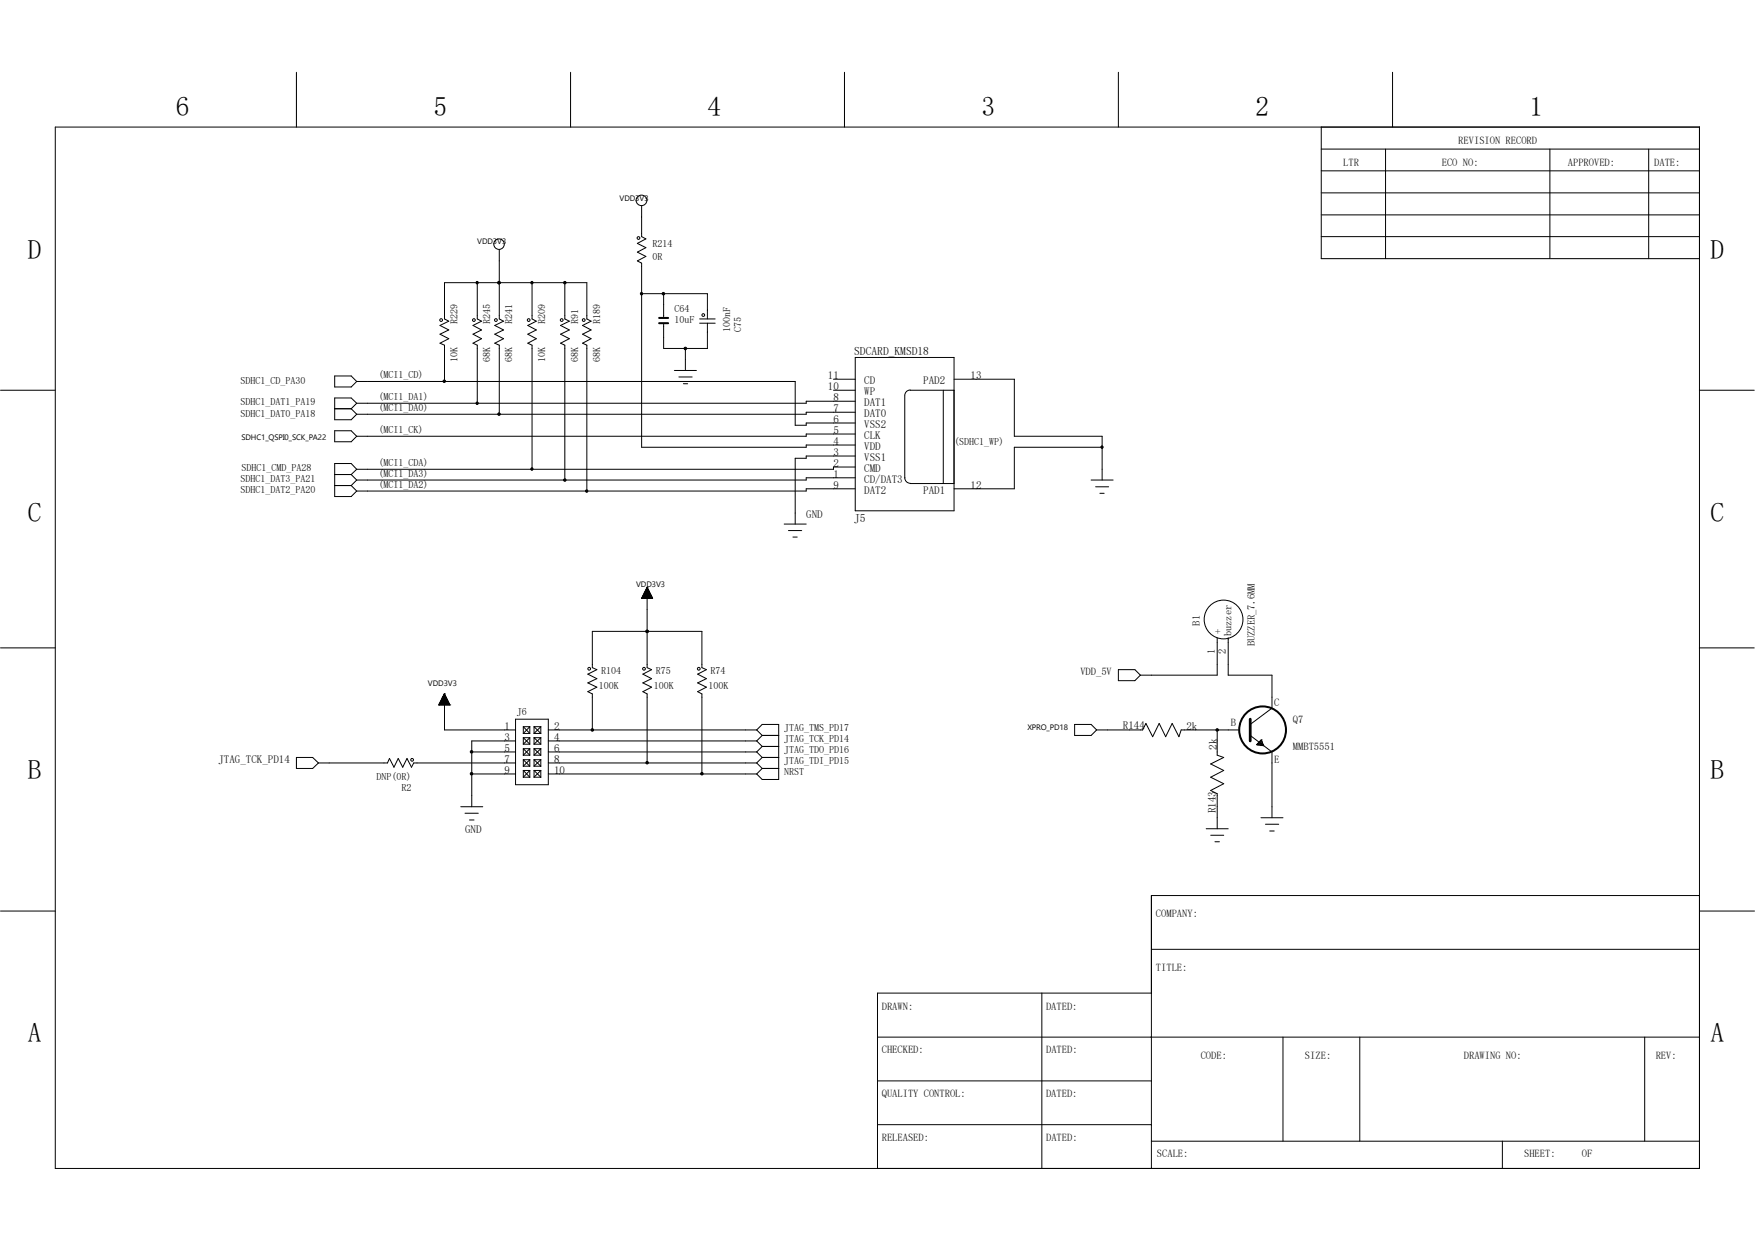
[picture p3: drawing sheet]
<svg xmlns="http://www.w3.org/2000/svg" width="297mm" height="210mm" viewBox="0 0 297 210" stroke-linecap="round" stroke-linejoin="round" font-family="sans-serif">
<g fill="none" stroke="#000" stroke-width=".17">
<path d="M50.2 12.2v9.3M96.6 12.2v9.3M142.9 12.2v9.3M189.3 12.2v9.3M235.7 12.2v9.3M9.4 21.5h278.2v176.2h-278.2zM108.6 34.9v5.1l.7 .4-1.4 .8 1.4 .7-1.4 .8 1.4 .7-1.4 .8 .7 .3v31.2h27.8v-.4h8.3M223.6 25.2h64M223.6 28.9h64M223.6 36.4h64M223.6 21.5v22.3h64M223.6 32.6h64"/>
<path d="M234.5 25.2v18.6M262.3 25.2v18.6M279 25.2v18.6M80.8 47.8v6.2l.7 .4-1.4 .7 1.4 .7-1.4 .8 1.4 .7-1.4 .8 .7 .3v9.8M84.5 47.8h.1M84.5 42.3v11.7l.7 .4-1.5 .7 1.5 .7-1.5 .8 1.5 .7-1.5 .8 .8 .3v11.7M90 47.8v6.2l.8 .4-1.5 .7 1.5 .7-1.5 .8 1.5 .7-1.5 .8 .7 .3v21M95.6 47.8v6.2l.8 .4-1.5 .7 1.5 .7-1.5 .8 1.5 .7-1.5 .8 .7 .3v22.8M108.6 49.7h11.1v4.3M112.3 54.7v4.3h7.4v-4.3M112.3 49.7v4.1M116 59v3.7"/>
<path d="M118.4 54.7h2.6M118.4 54h2.6M223.6 40h64M.1 66h9.3M56.6 63.6h2.8l1 1-1 .9h-2.8zM56.6 72.9h2.8l1 .9-1 1h-2.8zM56.6 69.2h2.8M59.4 69.2l1 .9M60.4 64.6h74.2v7.4h1.8v-.4h8.3M60.4 68.2l-1-.8h-2.8v3.6h2.8l1-.9M60.4 79.4l-1-1h-2.8v5.6h2.8l1-.9M60.4 68.2l-1 1"/>
<path d="M60.4 79.4l-1 .9M75.2 64.6v-6.2l-.7-.3 1.4-.8-1.4-.7 1.4-.8-1.4-.7 1.4-.7-.7-.4v-6.2h24.1v6.2l.7 .4-1.4 .7 1.4 .7-1.4 .8 1.4 .7-1.4 .8 .7 .3v24.7M114.1 62.7h3.8M114.9 63.8h2.2M115.7 64.9h.7M141.1 66h3.6M141.1 64.2h3.6M144.7 60.5h16.8v25.9h-16.8zM144.7 79h-3.6v.4h-80.7M144.7 77.2h-8.3v.4h-1.8v11.1M144.7 73.4h-8.3v.4h-76M144.7 69.8h-8.3v.3h-76"/>
<path d="M144.7 67.9h-8.3v.3h-76M153.1 67v13.9M159.6 66v15.8M161.5 66h-7.4a.82 .82 0 0 0-1 .9M161.5 64.2h10.2v9.6h14.8v7.4M186.5 75.7h-14.8v7h-10.2M287.6 66h9.3M56.6 82.2h2.8M56.6 80.3h2.8M59.4 82.2l1 .9M59.4 80.3l1 .9M60.4 81.2l-1 1"/>
<path d="M109.2 99.9v1.4M109.3 99.9h.5M109.3 99.9h.5v1.4M109.4 99.7h.3v1.6M109.4 99.6h.2v1.7M109.4 99.5v1.8M109.5 99.5h.1M109.5 99.4h.1M109.5 99.4v13.6l.8 .3-1.5 .8 1.5 .8-1.5 .7 1.5 .7-1.5 .8 .7 .3v11.7M109.5 99.4l.9 1.9h-1.8zM109.6 99.7h-.2v1.6M109.7 99.8h-.4v1.5"/>
<path d="M132.7 88.7h3.7M133.4 89.8h2.3M134.2 90.9h.7M144.7 82.7h-8.3v.4h-76M144.7 80.9h-8.3v.3h-76M153.2 80.9a.82 .82 0 0 0 .9 .9M154.1 81.8h7.4M184.7 81.2h3.7M185.4 82.4h2.2M186.1 83.5h.8M.1 109.6h9.3M74.3 119.3h.1"/>
<path d="M74.3 119.3h1.8M74.3 119.2h1.8M74.3 119.2h1.7M74.3 119.1v.2M74.4 119.1h1.6M74.4 119h1.6M74.4 119v.3M74.5 119h1.4M74.5 118.9h1.4M74.6 118.7h1.2v.6M74.6 118.6h1.2M74.6 118.5v.8"/>
<path d="M74.7 118.5h1M74.7 118.4h1v.9M74.7 118.3v1M74.8 118.3h.8M74.8 118.2v1.1M74.8 118.2h.8M74.8 118.2h.7M74.8 118v1.3M74.9 118.1h.6M74.9 118h.6M74.9 117.9v1.4M75 117.9h.4"/>
<path d="M75 117.8h.4M75 117.7v1.6M75.1 117.8h.3M75.1 117.7h.2M75.1 117.6v1.7M75.1 117.6h.2M75.1 117.5h.1M75.1 117.4v1.9M75.2 117.4h.1M75.2 117.4v6.1h12M75.2 117.4l-.9 1.9M75.2 117.4l.9 1.9"/>
<path d="M75.3 117.6v1.7M75.4 117.8v1.5M75.5 117.9v1.4M75.5 118.1v1.2M75.6 118.2v1.1M75.8 118.7h-1.2v.6M75.8 118.5v.8M75.9 118.8h-1.4v.5M75.9 118.8v.5M76 119v.3M76 119.1v.2M76.1 119.3h.1"/>
<path d="M108.6 101.2l1.8 .1M108.6 101.2v.1M108.7 101.1h1.7M108.7 101h1.6v.3M108.7 101v.3M108.8 101h1.5M108.8 100.9h1.5v.4M108.8 100.8h1.4M108.8 100.9v.4M108.8 101.3v-.5h1.4v.5M108.9 100.7h1.3M108.9 100.6h1.2v.7"/>
<path d="M108.9 100.6v.7M109 100.5h1.1M109 100.5h1v.8M109 100.4v.9M109.1 100.4h.9M109.1 100.3h.8v1M109.1 100.2v1.1M109.1 100.2h.8M109.1 100.2h.8v1.1M109.1 100.1v1.2M109.2 100.1h.7M109.2 100h.6v1.3"/>
<path d="M109.5 106.8h.1M189.3 113.3h2.8l.9 1-.9 .9h-2.8zM206 107.9v6.4h-13M207.9 107.9v6.4h7.4v5.5l-3.7 2.8M287.6 109.6h9.3M50.2 128.2h2.7l1 .9-1 .9h-2.7zM53.9 129.1h11.7l.3-.7 .8 1.4 .7-1.4 .8 1.4 .7-1.4 .7 1.4 .4-.7h17.2M78 136.5h3.7M78.7 137.6h2.2M79.5 138.8h.7M79.8 127.3h7.4M79.8 131h7.4"/>
<path d="M87.2 125.4h-7.4v11.1M87.2 121.7h5.6v11.1h-5.6zM88.6 125.9h1.1M88.6 123v1.1M88.6 124.8v1.1M88.6 126.7v1.1M88.6 128.6v1.1M88.6 130.4v1.1M88.6 123h1.1M88.6 124.1h1.1M88.6 123l1.1 1.1M88.6 124.8l1.1 1.1"/>
<path d="M88.6 124.8h1.1M88.6 126.7l1.1 1.1M88.6 126.7h1.1M88.6 127.8h1.1M88.6 128.6l1.1 1.1M88.6 128.6h1.1M88.6 129.7h1.1M88.6 130.4l1.1 1.1M88.6 130.4h1.1M88.6 131.5h1.1M89.7 123v1.1M89.7 124.8v1.1"/>
<path d="M89.7 126.7v1.1M89.7 128.6v1.1M89.7 130.4v1.1M89.7 124.8l-1.1 1.1M89.7 123l-1.1 1.1M89.7 126.7l-1.1 1.1M89.7 128.6l-1.1 1.1M89.7 130.4l-1.1 1.1M90.4 125.9h1.1M90.4 123h1.1M90.4 124.1h1.1M90.4 123v1.1"/>
<path d="M90.4 124.8v1.1M90.4 126.7v1.1M90.4 128.6v1.1M90.4 130.4v1.1M90.4 123l1.1 1.1M90.4 124.8h1.1M90.4 124.8l1.1 1.1M90.4 126.7h1.1M90.4 127.8h1.1M90.4 126.7l1.1 1.1M90.4 130.4l1.1 1.1M90.4 128.6h1.1"/>
<path d="M90.4 129.7h1.1M90.4 128.6l1.1 1.1M90.4 130.4h1.1M90.4 131.5h1.1M91.5 123v1.1M91.5 124.8v1.1M91.5 126.7v1.1M91.5 128.6v1.1M91.5 130.4v1.1M91.5 123l-1.1 1.1M91.5 124.8l-1.1 1.1M91.5 126.7l-1.1 1.1"/>
<path d="M91.5 128.6l-1.1 1.1M91.5 130.4l-1.1 1.1M92.8 125.4h35.3M92.8 123.5h35.3M92.8 129.1h35.3M92.8 127.3h35.3M92.8 131h35.3M100.2 123.5v-6.1l-.7-.3 1.5-.8-1.5-.7 1.5-.7-1.5-.8 1.5-.8-.8-.3v-6.2h18.6v6.2l.7 .3-1.4 .8 1.4 .8-1.4 .7 1.4 .7-1.4 .8 .7 .3v13.6M128.1 123.5l.9-.9h2.8v9.3h-2.8l-.9-.9M128.1 123.5l.9 1M128.1 125.4l.9 .9M128.1 127.3l.9 .9"/>
<path d="M128.1 129.1l.9 .9M129 124.5h2.8M129 124.5l-.9 .9M129 126.3h2.8M129 126.3l-.9 1M129 128.2h2.8M129 128.2l-.9 .9M129 130h2.8M129 130l-.9 1M181.9 122.6h2.8l.9 .9-.9 1h-2.8zM185.6 123.5h7.8l.5-1.1 1.2 2.3 1.1-2.3 1.1 2.3 1.1-2.3 1.1 2.3 .4-1.2h9.8M206 123.5v4.3l1.1 .4-2.2 1.1 2.2 1.1-2.2 1.1 2.2 1.1-2.2 1.2 1.1 .5v6"/>
<path d="M211.6 124.5l3.7 2.8v11.1M212.7 126h.1M212.7 125.9h1M212.9 125.8v.3M212.9 125.8h.8M213 125.6v.5M213.1 125.6h.5v.6M213.2 125.4v.8M213.3 125.4h.2M213.4 126.2h.4M213.4 125.3v.9M213.4 138.4h3.7"/>
<path d="M213.4 125.2h.1M213.4 125.2l-.7 .8M213.4 125.2l.5 1-1.2-.2M213.8 126v.2M214.2 139.5h2.2M.1 154.2h9.3M204.1 140.3h3.8M204.9 141.4h2.2M205.6 142.5h.8M214.9 140.6h.7M287.6 151.6h-92.7v46.1M287.7 154.2h9.2"/>
<path d="M148.5 175.5h139.1M176.3 168.1v29.6M194.9 160.7h92.7M194.9 168.1h-46.4v29.6M217.1 175.5v17.6M230.1 175.5v17.6M278.3 175.5v17.6M148.5 182.9h46.4M148.5 190.3h46.4M194.9 193.1h92.7M254.3 193.1v4.6"/>
<circle cx="108.6" cy="33.9" r=".9"/>
<circle cx="74.7" cy="54.2" r=".23"/>
<circle cx="80.2" cy="54.2" r=".23"/>
<circle cx="83.9" cy="54.2" r=".23"/>
<circle cx="84.5" cy="41.3" r=".89"/>
<circle cx="89.5" cy="54.2" r=".23"/>
<circle cx="95.1" cy="54.2" r=".23"/>
<circle cx="98.8" cy="54.2" r=".23"/>
<circle cx="108.1" cy="40.3" r=".23"/>
<circle cx="119" cy="53.3" r=".23"/>
<circle cx="99.7" cy="113.2" r=".23"/>
<circle cx="109" cy="113.2" r=".23"/>
<circle cx="118.3" cy="113.2" r=".23"/>
<circle cx="207.1" cy="104.8" r="3.3"/>
<circle cx="69.7" cy="128.6" r=".23"/>
</g>
<g fill="none" stroke="#000" stroke-width=".34">
<path d="M111.5 53.8h1.6M111.5 54.7h1.6"/>
<circle cx="213.7" cy="123.5" r="4"/>
</g>
<path d="M211.6 121.7v3.7" fill="none" stroke="#000" stroke-width=".47"/>
<g fill="#000" stroke="#000" stroke-width=".17">
<circle cx="80.7" cy="47.8" r=".2"/>
<circle cx="84.5" cy="47.8" r=".21"/>
<circle cx="90" cy="47.8" r=".2"/>
<circle cx="95.6" cy="47.8" r=".21"/>
<circle cx="108.6" cy="49.7" r=".2"/>
<circle cx="112.3" cy="49.7" r=".21"/>
<circle cx="116" cy="59" r=".21"/>
<circle cx="75.2" cy="64.5" r=".21"/>
<circle cx="80.7" cy="68.2" r=".2"/>
<circle cx="84.5" cy="70.1" r=".21"/>
<circle cx="90" cy="79.4" r=".2"/>
<circle cx="186.5" cy="75.7" r=".2"/>
<circle cx="95.6" cy="81.2" r=".21"/>
<circle cx="99.3" cy="83.1" r=".2"/>
<circle cx="109.5" cy="106.8" r=".21"/>
<circle cx="79.8" cy="127.2" r=".21"/>
<circle cx="79.8" cy="130.9" r=".21"/>
<circle cx="100.2" cy="123.5" r=".21"/>
<circle cx="109.5" cy="129.1" r=".21"/>
<circle cx="118.8" cy="130.9" r=".21"/>
<circle cx="206" cy="123.5" r=".21"/>
</g>
<g font-size="4.6">
<text x="29.8" y="19.6">6</text>
<text x="73.4" y="19.6">5</text>
<text x="119.7" y="19.6">4</text>
<text x="166.1" y="19.6">3</text>
<text x="212.5" y="19.6">2</text>
<text x="258.9" y="19.6">1</text>
<text x="4.7" y="43.8">D</text>
<text x="289.5" y="43.8">D</text>
<text x="4.7" y="88.3">C</text>
<text x="289.5" y="88.3">C</text>
<text x="4.7" y="131.9">B</text>
<text x="289.5" y="131.9">B</text>
<text x="4.7" y="176.4">A</text>
<text x="289.5" y="176.4">A</text>
</g>
<g font-size="1.9">
<text x="140.1" y="64.2">11</text>
<text x="144.6" y="60.1">SDCARD_KMSD18</text>
<text x="146.3" y="65">CD</text>
<text x="156.3" y="65">PAD2</text>
<text x="164.3" y="64.2">13</text>
<text x="140.1" y="66">10</text>
<text x="141.1" y="71.6">6</text>
<text x="141.1" y="69.8">7</text>
<text x="141.1" y="67.9">8</text>
<text x="146.3" y="70.6">DAT0</text>
<text x="146.3" y="68.7">DAT1</text>
<text x="146.3" y="66.8">WP</text>
<text x="141.1" y="77.2">3</text>
<text x="141.1" y="75.3">4</text>
<text x="141.1" y="73.4">5</text>
<text x="146.3" y="78">VSS1</text>
<text x="146.3" y="76.1">VDD</text>
<text x="146.3" y="74.3">CLK</text>
<text x="146.3" y="72.4">VSS2</text>
<text x="141.1" y="82.7">9</text>
<text x="141.1" y="80.9">1</text>
<text x="141.1" y="79">2</text>
<text x="146.3" y="83.5">DAT2</text>
<text x="146.3" y="81.7">CD/DAT3</text>
<text x="146.3" y="79.8">CMD</text>
<text x="156.3" y="83.5">PAD1</text>
<text x="164.3" y="82.7">12</text>
<text x="136.4" y="87.7">GND</text>
<text x="144.6" y="88.3">J5</text>
<text x="85.4" y="123.5">1</text>
<text x="85.4" y="125.4">3</text>
<text x="93.8" y="123.5">2</text>
<text x="93.8" y="125.4">4</text>
<text x="190" y="123.4">R144</text>
<text x="200.8" y="123.5">2k</text>
<text x="37" y="129.1">JTAG_TCK_PD14</text>
<text x="85.4" y="127.3">5</text>
<text x="85.4" y="129.1">7</text>
<text x="85.4" y="131">9</text>
<text x="93.8" y="127.3">6</text>
<text x="93.8" y="129.1">8</text>
<text x="93.8" y="131">10</text>
<text x="205.9" y="126.9" transform="rotate(-90 205.9 126.9)">2k</text>
<text x="205.8" y="137.7" transform="rotate(-90 205.8 137.7)">R143</text>
<text x="78.7" y="141">GND</text>
</g>
<g font-size="1.8">
<text x="227.3" y="28">LTR</text>
<text x="244" y="28">ECO NO:</text>
<text x="246.8" y="24.3">REVISION RECORD</text>
<text x="265.3" y="28">APPROVED:</text>
<text x="280" y="28">DATE:</text>
<text x="203" y="105.9" transform="rotate(-90 203 105.9)">B1</text>
<text x="206.8" y="107.2" transform="rotate(-90 206.8 107.2)">+</text>
<text x="208.4" y="107.7" transform="rotate(-90 208.4 107.7)">buzzer</text>
<text x="205.6" y="110.7" transform="rotate(-90 205.6 110.7)">1</text>
<text x="207.5" y="110.7" transform="rotate(-90 207.5 110.7)">2</text>
<text x="212.3" y="109.4" transform="rotate(-90 212.3 109.4)">BUZZER_7.6MM</text>
<text x="182.8" y="114.3">VDD_5V</text>
<text x="215.6" y="119.5">C</text>
<text x="208.3" y="122.9">B</text>
<text x="218.8" y="122.4">Q7</text>
<text x="215.6" y="129.2">E</text>
<text x="218.8" y="126.9">MMBT5551</text>
<text x="195.6" y="155.1">COMPANY:</text>
<text x="195.6" y="164.4">TITLE:</text>
<text x="149.2" y="170.9">DRAWN:</text>
<text x="177" y="170.9">DATED:</text>
<text x="149.2" y="178.3">CHECKED:</text>
<text x="177" y="178.3">DATED:</text>
<text x="203.2" y="179.2">CODE:</text>
<text x="220.9" y="179.2">SIZE:</text>
<text x="247.7" y="179.2">DRAWING NO:</text>
<text x="280.2" y="179.2">REV:</text>
<text x="149.2" y="185.7">QUALITY CONTROL:</text>
<text x="177" y="185.7">DATED:</text>
<text x="149.2" y="193.1">RELEASED:</text>
<text x="177" y="193.1">DATED:</text>
<text x="195.8" y="195.9">SCALE:</text>
<text x="257.9" y="195.9">SHEET:</text>
<text x="267.7" y="195.9">OF</text>
</g>
<g font-size="1.7">
<text x="110.4" y="41.7">R214</text>
<text x="110.4" y="44">0R</text>
<text x="114.1" y="52.9">C64</text>
<text x="77.4" y="54.9" transform="rotate(-90 77.4 54.9)">R229</text>
<text x="83" y="54.9" transform="rotate(-90 83 54.9)">R245</text>
<text x="86.7" y="54.9" transform="rotate(-90 86.7 54.9)">R241</text>
<text x="92.3" y="54.9" transform="rotate(-90 92.3 54.9)">R209</text>
<text x="97.8" y="54.9" transform="rotate(-90 97.8 54.9)">R91</text>
<text x="101.6" y="54.9" transform="rotate(-90 101.6 54.9)">R189</text>
<text x="114.1" y="54.7">10uF</text>
<text x="123.6" y="56.2" transform="rotate(-90 123.6 56.2)">100nF</text>
<text x="125.4" y="56.2" transform="rotate(-90 125.4 56.2)">C75</text>
<text x="40.7" y="64.9">SDHC1_CD_PA30</text>
<text x="64.1" y="64">(MCI1_CD)</text>
<text x="77.4" y="61.2" transform="rotate(-90 77.4 61.2)">10K</text>
<text x="83" y="61.2" transform="rotate(-90 83 61.2)">68K</text>
<text x="86.7" y="61.2" transform="rotate(-90 86.7 61.2)">68K</text>
<text x="92.3" y="61.2" transform="rotate(-90 92.3 61.2)">10K</text>
<text x="97.8" y="61.2" transform="rotate(-90 97.8 61.2)">68K</text>
<text x="101.6" y="61.2" transform="rotate(-90 101.6 61.2)">68K</text>
<text x="40.7" y="70.5">SDHC1_DAT0_PA18</text>
<text x="40.7" y="68.6">SDHC1_DAT1_PA19</text>
<text x="64.1" y="67.7">(MCI1_DA1)</text>
<text x="64.1" y="69.6">(MCI1_DA0)</text>
<text x="64.1" y="73.3">(MCI1_CK)</text>
<text x="161.5" y="75.3">(SDHC1_WP)</text>
<text x="40.7" y="83.5">SDHC1_DAT2_PA20</text>
<text x="40.7" y="81.6">SDHC1_DAT3_PA21</text>
<text x="40.9" y="79.8">SDHC1_CMD_PA28</text>
<text x="64.1" y="78.8">(MCI1_CDA)</text>
<text x="64.1" y="80.7">(MCI1_DA3)</text>
<text x="64.1" y="82.5">(MCI1_DA2)</text>
<text x="101.3" y="116.7">100K</text>
<text x="101.7" y="114.1">R104</text>
<text x="110.7" y="116.7">100K</text>
<text x="111" y="114.1">R75</text>
<text x="119.9" y="116.7">100K</text>
<text x="120.3" y="114.1">R74</text>
<text x="87.5" y="120.9">J6</text>
<text x="132.7" y="123.7">JTAG_TMS_PD17</text>
<text x="132.7" y="125.6">JTAG_TCK_PD14</text>
<text x="132.7" y="127.4">JTAG_TDO_PD16</text>
<text x="132.7" y="129.3">JTAG_TDI_PD15</text>
<text x="132.7" y="131.1">NRST</text>
<text x="63.7" y="132">DNP(0R)</text>
<text x="67.9" y="133.9">R2</text>
</g>
<g font-size="1.3">
<text x="104.9" y="34">VDD3V3</text>
<text x="80.8" y="41.4">VDD3V3</text>
<text x="40.9" y="74.4">SDHC1_QSPI0_SCK_PA22</text>
<text x="107.7" y="99.4">VDD3V3</text>
<text x="72.4" y="116.1">VDD3V3</text>
<text x="173.9" y="123.5">XPRO_PD18</text>
</g>
</svg>
